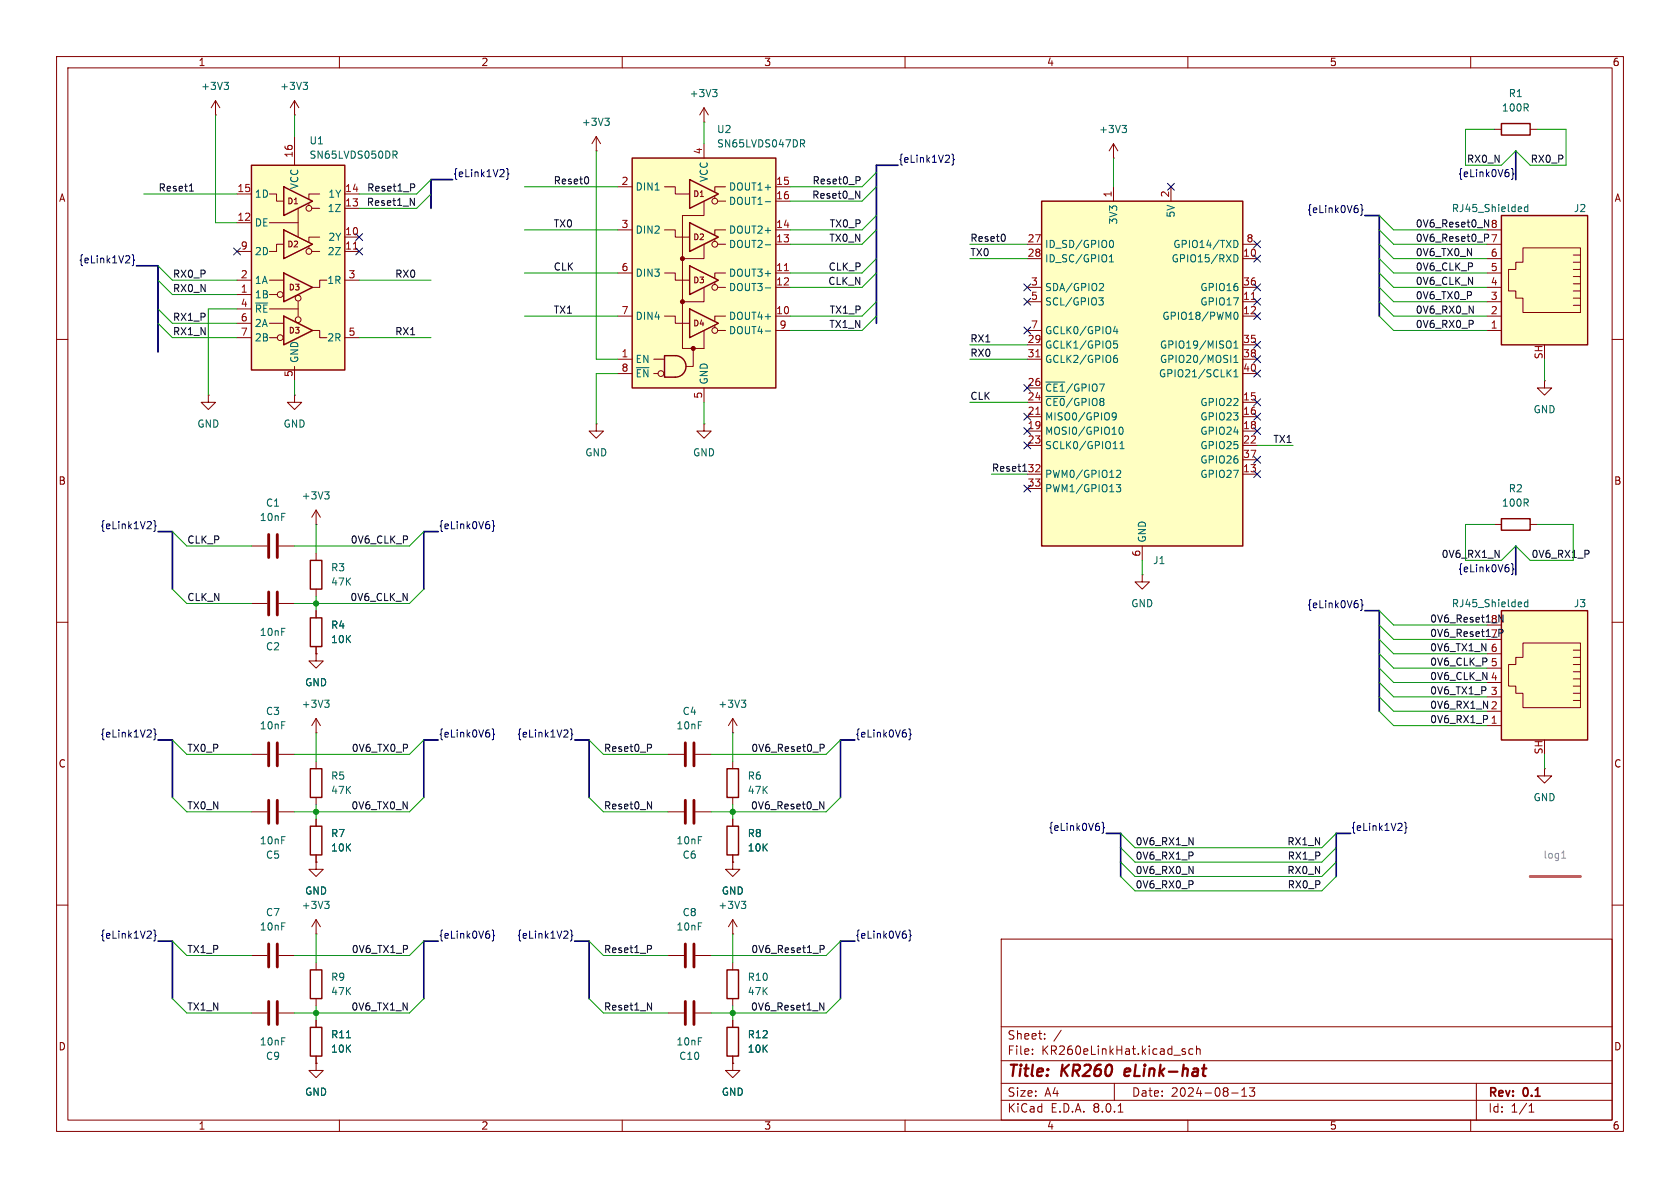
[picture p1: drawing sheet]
<svg xmlns="http://www.w3.org/2000/svg" width="297mm" height="210mm" viewBox="0 0 297 210" stroke-linecap="round" stroke-linejoin="round" font-family="sans-serif">
<g fill="none" stroke="#840000" stroke-width=".18">
<path d="M10 10h277v190h-277zM12 12h273v186h-273zM60 10v2M110 10v2M160 10v2M210 10v2M260 10v2M10 60h2M285 60h2M10 110h2M285 110h2M129.5 134.6v1.3"/>
<path d="M10 160h2M129.5 141v1.2M285 160h2M177 166h108v32h-108zM60 198v2M110 198v2M160 198v2M177 194.5h108M177 191.5h108M177 187.5h108M177 181.5h108M182.5 186.3v.1"/>
<path d="M182.5 185.5v.1M184.7 183.6v.1M184.7 182.8v.1M187.6 182.1l-1.3 2M197 191.5v3M197.7 196.6h.8M209.2 185.9l.3 .1 .1 .2-.2 .2h-.3M209.2 185.4l.3 .1M210 198v2M210.9 185.5l-.4-.1-.3 .3v.4l.1 .2h.6M211.5 185.5l.2-.1 .4 .1 .1 .9M211.5 184.9v1.5"/>
<path d="M217.7 193.2h1.2M219.5 193.8h.9M219.5 192.7l.5-.4v1.5M220.9 192.3h.9l-.5 .6 .4 .1v.7l-.2 .1h-.4l-.2-.1M260 198v2M261 191.5v6.5M270.3 196.6h.9M270.3 195.5l.4-.4v1.5"/>
</g>
<path d="M199 189l-.2 .9 .2 .3M199.8 189.4l-1 .1" fill="none" stroke="#840000" stroke-width=".4"/>
<path d="M128.5 135.9h2.1v5.1h-2.1z" fill="none" stroke="#840000" stroke-width=".25"/>
<path d="M265.4 108h15.3v22.8h-15.3z" fill="#ffffc2"/>
<g fill="none" stroke="#840000" stroke-width=".18">
<path d="M273 67.3v1.3h-1.2l1.2 1.3 1.3-1.3h-1.3M273 67.3h.1M44.4 106.7h2.8M49.3 106.7h2.8M55.9 108v1.2M55.9 114.3v1.3M262.9 118.1h2.5M262.9 115.6h2.5M262.9 113h2.5M262.9 110.5h2.5M269.2 113.7h10.2v11.4h-10.2v-2.5h-1.2v-1.3h-1.3v-3.8h1.3v-1.3h1.2zM278.1 118.7h1.3"/>
<path d="M278.1 117.5h1.3M278.1 116.2h1.3M278.1 114.9h1.3M262.9 128.3h2.5M262.9 125.7h2.5M262.9 123.2h2.5M262.9 120.7h2.5M273 135.9v1.3h-1.2l1.2 1.2 1.3-1.2h-1.3M273 135.9h.1M278.1 123.8h1.3M278.1 122.6h1.3M278.1 121.3h1.3"/>
<path d="M278.1 120h1.3M129.5 144.8v1.3M129.5 151.1v1.3M129.5 165.1h.1M129.5 162.6v2.5M129.5 162.6l-.7 1.2M129.5 162.6l.8 1.2"/>
</g>
<path d="M54.9 109.2h2v5.1h-2zM265.4 108h15.3v22.8h-15.3zM128.5 146.1h2.1v5h-2.1z" fill="none" stroke="#840000" stroke-width=".25"/>
<path d="M270.1 106v1.3M270.1 106.5l-.4-.1-.2 .3 .1 .5h.5M131.1 159.3h.7l-.4 .5M131.6 159.8l.2 .3v.3l-.2 .2" fill="none" stroke="#006464" stroke-width=".18"/>
<path d="M270.5 154.9h8.9" fill="none" stroke="#a1a1a1" stroke-width=".18"/>
<path d="M276.1 151.7h.7M276.3 150.6l.1-.2v1.3" fill="none" stroke="#989898" stroke-width=".18"/>
<path d="M270.5 154.9h8.9" fill="none" stroke="#e65255" stroke-width=".46"/>
<path d="M47.5 104.6v4.1M49 104.6v4.1" fill="none" stroke="#840000" stroke-width=".51"/>
<path d="M265.4 38.1h15.3v22.9h-15.3z" fill="#ffffc2"/>
<g fill="none" stroke="#840000" stroke-width=".18">
<path d="M264.2 22.9h1.2M270.5 22.9h1.3M262.9 58.4h2.5M262.9 55.9h2.5M262.9 53.3h2.5M262.9 50.8h2.5M262.9 48.3h2.5M262.9 45.7h2.5M262.9 43.2h2.5M262.9 40.6h2.5M269.2 43.8h10.2v11.4h-10.2v-2.5h-1.2v-1.3h-1.3v-3.8h1.3v-1.2h1.2zM278.1 54h1.3"/>
<path d="M278.1 52.7h1.3M278.1 51.4h1.3M278.1 50.2h1.3M278.1 48.9h1.3M278.1 47.6h1.3M278.1 46.4h1.3M278.1 45.1h1.3M264.2 92.7h1.2M270.5 92.7h1.3M55.9 115.6v1.2h-1.3l1.3 1.3 1.2-1.3h-1.2M55.9 115.6h.1M129.5 129.5h.1"/>
<path d="M129.5 127v2.5M129.5 127l-.7 1.3M129.5 127l.8 1.3M118.1 143.5h2.8M122.9 143.5h2.8M129.5 152.4v1.3h-1.2l1.2 1.2 1.3-1.2h-1.3M129.5 152.4h.1M118.1 179.1h2.8M118.1 168.9h2.8M122.9 179.1h2.8M122.9 168.9h2.8M129.5 170.2v1.3"/>
<path d="M129.5 176.5v1.3M129.5 188v1.2h-1.2l1.2 1.3 1.3-1.3h-1.3M129.5 188h.1M129.5 180.3v1.3M129.5 186.7v1.3"/>
</g>
<path d="M265.4 38.1h15.3v22.9h-15.3zM265.4 21.8h5.1v2.1h-5.1zM265.4 91.7h5.1v2h-5.1zM128.5 171.5h2.1v5h-2.1zM128.5 181.6h2.1v5.1h-2.1z" fill="none" stroke="#840000" stroke-width=".25"/>
<path d="M270.1 36.1v1.3M270.1 36.6h-.4l-.2 .2 .1 .5h.5M131.1 123.8h.7l-.4 .5M131.6 124.3l.2 .2v.3l-.2 .2" fill="none" stroke="#006464" stroke-width=".18"/>
<path d="M121.2 141.5v4M122.7 141.5v4M121.2 166.9v4M121.2 177v4.1M122.7 166.9v4M122.7 177v4.1" fill="none" stroke="#840000" stroke-width=".51"/>
<path d="M44.4 29.2h16.6v36.2h-16.6z" fill="#ffffc2"/>
<g fill="none" stroke="#840000" stroke-width=".18">
<path d="M38.1 17.8l-.8 1.3M38.1 17.8v2.5M38.1 17.8l.8 1.3M52.1 17.8v2.5M52.1 17.8l-.8 1.3M52.1 17.8l.7 1.3M124.5 19.1l-.8 1.2M124.5 19.1v2.5M124.5 19.1l.7 1.2M38.1 20.3h.1M41.9 39.4h2.5M41.9 34.3h2.5"/>
<path d="M47.6 34.3h1.3v1.3h1.3M47.6 39.4h5.1M52.1 20.3h.1M52.1 24.1v5.1M52.7 36.8v5.1M54.6 35.9v.4M55.1 36.8h1.4M56.5 34.3h-1.9v.9M61 36.8h2.5M61 34.3h2.5M105.4 26.7h.1M105.4 24.1l-.8 1.3"/>
<path d="M105.4 24.1v2.6M105.4 24.1l.8 1.3M124.5 21.6h.1M41.9 54.6h2.5M41.9 59.7h2.5M41.9 52.1h2.5M41.9 44.5h2.5M41.9 49.5h2.5M41.9 57.2h2.5M47.6 57.2h2.6M47.6 49.5h2.6M47.6 54.6h5.1"/>
<path d="M47.6 59.7h1.4M47.6 52.1h1.4M50.2 43.2h-1.3v1.3h-1.3M52.7 53.3v2.6M54.6 43.6v.3M55.1 44.5h1.4M55.2 58.4h1.3v1.3h1.3M56.5 41.9h-1.9v.9M57.8 49.5h-1.3v1.3h-1.3M61 59.7h2.5M61 44.5h2.5M61 41.9h2.5"/>
<path d="M61 49.5h2.5M36.8 69.9v1.2h1.3l-1.3 1.3-1.2-1.3h1.2M36.8 69.9h.1M52.1 69.9v1.2h1.2l-1.2 1.3-1.3-1.3h1.3M52.1 69.9h.1M52.1 64.8v2.5M44.4 96.5h2.8M49.3 96.5h2.8M55.9 92.7h.1M55.9 90.2l-.8 1.2M55.9 90.2v2.5M55.9 97.8v1.3"/>
<path d="M55.9 90.2l.7 1.2M55.9 104.1v1.3M118.1 133.4h2.8M122.9 133.4h2.8"/>
<circle cx="54.6" cy="36.8" r=".51"/>
<circle cx="49.5" cy="52.1" r=".51"/>
<circle cx="49.5" cy="59.7" r=".51"/>
<circle cx="52.7" cy="56.5" r=".51"/>
<circle cx="52.7" cy="52.7" r=".51"/>
<circle cx="54.6" cy="44.5" r=".51"/>
</g>
<path d="M44.4 29.2h16.6v36.2h-16.6zM50.2 33l5 2.6-5 2.5zM50.2 55.9l5 2.5-5 2.6zM50.2 48.3l5 2.5-5 2.5zM50.2 40.6l5 2.6-5 2.5zM54.9 99.1h2v5h-2z" fill="none" stroke="#840000" stroke-width=".25"/>
<path d="M62.5 44h.7" fill="none" stroke="#a90000" stroke-width=".18"/>
<g fill="none" stroke="#006464" stroke-width=".18">
<path d="M39.6 14.5h.8l-.4 .5M40.2 15l.2 .3v.3l-.2 .2M53.6 14.5h.8l-.5 .5M54.1 15l.3 .3v.3l-.3 .2M126 15.8h.8l-.5 .5M126.5 16.3l.3 .2v.3l-.3 .3M69.5 26.7h.5l.2 .2-.1 .4-.6 .1M69.8 27.4l.4 .6M106.9 20.9h.8l-.4 .5M107.5 21.4l.2 .2v.3l-.2 .3M45.2 53.6h2.2M57.4 86.9h.8l-.4 .5"/>
<path d="M57.9 87.4l.3 .3v.3l-.3 .2"/>
</g>
<path d="M47.5 94.5v4.1M49 94.5v4.1M121.2 131.3v4.1M122.7 131.3v4.1" fill="none" stroke="#840000" stroke-width=".51"/>
<path d="M111.8 27.9h25.4v40.7h-25.4z" fill="#ffffc2"/>
<g fill="none" stroke="#840000" stroke-width=".18">
<path d="M109.2 33h2.6M117.5 33h1.9v1.3h2.5M124.5 35.6v2.5h-3.9v23.5h3.9v-3.2M124.5 25.4v2.5M126.4 34.7v.4M126.9 35.6h1.4M128.3 33h-1.9v.9M137.2 35.6h2.5M137.2 33h2.5M196.8 27.9h.1M196.8 25.4l-.7 1.3M196.8 25.4v2.5"/>
<path d="M196.8 25.4l.8 1.3M109.2 55.9h2.6M109.2 48.3h2.6M109.2 40.6h2.6M117.5 55.9h1.9v1.3h2.5M117.5 48.3h1.9v1.2h2.5M117.5 40.6h1.9v1.3h2.5M124.5 50.8v2.5h-3.9M124.5 43.2v2.5h-3.9M126.4 42.3v.4M126.4 49.9v.4M126.4 57.5v.4"/>
<path d="M126.9 58.4h1.4M126.9 50.8h1.4M126.9 43.2h1.4M128.3 48.3h-1.9v.8M128.3 55.9h-1.9v.9M128.3 40.6h-1.9v.9M137.2 58.4h2.5M137.2 50.8h2.5M137.2 43.2h2.5M137.2 55.9h2.5M137.2 48.3h2.5M137.2 40.6h2.5"/>
<path d="M105.4 74.9v1.3h-1.3l1.3 1.3 1.3-1.3h-1.3M105.4 74.9h.1M109.2 63.5h2.6M109.2 66h2.6M115.6 63.5h1.9M122.6 61.6v3.2h-1.3M124.5 74.9v1.3h-1.3l1.3 1.3 1.2-1.3h-1.2M124.5 74.9h.1M124.5 68.6v2.5M44.4 133.4h2.8M49.3 133.4h2.8M55.9 129.5h.1"/>
<path d="M55.9 127v2.5M55.9 134.6v1.3M55.9 127l-.8 1.3M55.9 127l.7 1.3M44.4 143.5h2.8M49.3 143.5h2.8M55.9 141v1.2M44.4 168.9h2.8M44.4 179.1h2.8M49.3 168.9h2.8M49.3 179.1h2.8M55.9 170.2v1.3"/>
<path d="M55.9 176.5v1.3M55.9 188v1.2h-1.3l1.3 1.3 1.2-1.3h-1.2M55.9 188h.1M55.9 180.3v1.3M55.9 186.7v1.3"/>
<circle cx="126.4" cy="35.6" r=".51"/>
<circle cx="126.4" cy="43.2" r=".51"/>
<circle cx="126.4" cy="50.8" r=".51"/>
<circle cx="126.4" cy="58.4" r=".51"/>
</g>
<path d="M111.8 27.9h25.4v40.7h-25.4zM121.9 39.4l5.1 2.5-5.1 2.6zM121.9 31.8l5.1 2.5-5.1 2.5zM121.9 54.6l5.1 2.6-5.1 2.5zM121.9 47l5.1 2.5-5.1 2.6zM117.5 62.9h1.9a1.91 1.91 0 0 1 1.9 1.9 1.91 1.91 0 0 1-1.9 1.9h-1.9zM54.9 135.9h2v5.1h-2zM54.9 171.5h2v5h-2zM54.9 181.6h2v5.1h-2z" fill="none" stroke="#840000" stroke-width=".25"/>
<g fill="#840000" stroke="#840000" stroke-width=".18">
<circle cx="120.6" cy="53.3" r=".36"/>
<circle cx="120.6" cy="45.7" r=".36"/>
<circle cx="122.6" cy="61.6" r=".36"/>
</g>
<path d="M138.7 47.8h.7" fill="none" stroke="#a90000" stroke-width=".18"/>
<path d="M135.3 35.7h.9M141.5 24.7h.5l.2 .3-.1 .3-.6 .1M141.8 25.4l.4 .6M198.4 22.2h.7l-.4 .5M198.9 22.7l.2 .2v.3l-.2 .2M135.3 50.9h.9M135.3 43.3h.9M135.3 58.5h.9M112.5 65h2.2M57.4 123.8h.8l-.4 .5M57.9 124.3l.3 .2v.3l-.3 .2M61.3 183.5h.7" fill="none" stroke="#006464" stroke-width=".18"/>
<path d="M47.5 131.3v4.1M49 131.3v4.1M47.5 141.5v4M49 141.5v4M47.5 166.9v4M47.5 177v4.1M49 166.9v4M49 177v4.1" fill="none" stroke="#840000" stroke-width=".51"/>
<path d="M184.1 35.6h35.6v60.9h-35.6z" fill="#ffffc2"/>
<path d="M184.1 35.6h35.6v60.9h-35.6zM54.9 146.1h2v5h-2z" fill="none" stroke="#840000" stroke-width=".25"/>
<g fill="none" stroke="#840000" stroke-width=".18">
<path d="M196.8 33v2.6M207 33v2.6M181.6 45.7h2.5M181.6 53.3h2.5M181.6 43.2h2.5M181.6 50.8h2.5M181.6 58.4h2.5M219.7 45.7h2.5M219.7 53.3h2.5M219.7 55.9h2.5M219.7 43.2h2.5M219.7 50.8h2.5"/>
<path d="M181.6 71.1h2.5M181.6 73.7h2.5M181.6 76.2h2.5M181.6 78.7h2.5M181.6 68.6h2.5M181.6 61h2.5M181.6 63.5h2.5M219.7 71.1h2.5M219.7 73.7h2.5M219.7 76.2h2.5M219.7 78.7h2.5M219.7 61h2.5"/>
<path d="M219.7 63.5h2.5M219.7 66h2.5M181.6 83.8h2.5M181.6 86.4h2.5M201.9 96.5v2.6M219.7 83.8h2.5M219.7 81.3h2.5M55.9 115.6h.1M55.9 108v1.2M55.9 114.3v1.3M201.9 101.6v1.3h-1.2l1.2 1.2 1.3-1.2h-1.3M201.9 101.6h.1"/>
<path d="M55.9 152.4v1.3h-1.3l1.3 1.2 1.2-1.2h-1.2M55.9 152.4h.1M55.9 144.8v1.3M55.9 151.1v1.3M129.5 152.4h.1M129.5 144.8v1.3M129.5 151.1v1.3M55.9 165.1h.1M55.9 162.6v2.5M55.9 162.6l-.8 1.2M55.9 162.6l.7 1.2M55.9 188h.1"/>
<path d="M55.9 180.3v1.3M55.9 186.7v1.3M129.5 188h.1M129.5 180.3v1.3M129.5 186.7v1.3"/>
</g>
<g fill="none" stroke="#006464" stroke-width=".18">
<path d="M194.3 52.6h.7l-.4 .5 .4 .2v.4l-.2 .2h-.4M194.6 50.1l.4 .1 .1 .3-.8 .9h.8M196.1 46.3h.8M196.1 45.4l.4-.4v1.3M196.3 42.6l.1-.1a.68 .68 0 0 1 .5 .6 .68 .68 0 0 1-.5 .7l-.1-.1M197.2 57.7l-.3 .9h.7M197.5 58.2v.8M218.1 45a.64 .64 0 0 1 .8 .7 .64 .64 0 0 1-.8 .6M218.1 42.5a.64 .64 0 0 1 .8 .6 .64 .64 0 0 1-.8 .7M218.3 55.3l.1-.1a.68 .68 0 0 1 .5 .6 .68 .68 0 0 1-.5 .7 .84 .84 0 0 1-.1-1.2zM184.9 70.1h3.4M184.9 67.5h3.4"/>
<path d="M196.8 79.3h.7M196.9 63.5l.2-.2h.2l.3 .2v.3l-.3 .3-.3-.1-.1-.2M197.3 73.5l-.2 .3-.4-.1-.1-.2 .1-.5h.4l.2 .1a.84 .84 0 0 1-.3 1.1h-.3M197.5 62.8l-.4 .1-.2 .5M197.5 60.3h-.6v.6l.1-.1h.5l.1 .2-.1 .4-.2 .1-.4-.1M197.9 75.6l.2-.1a.68 .68 0 0 1 .5 .6 .68 .68 0 0 1-.5 .7l-.2-.1-.1-.4zM198 79.3h.7M198 78.4l.4-.4v1.3M217.1 65.9l.6 .7M217.6 60.5v.9M217.7 65.3l-.8 .8M218.1 63.2l.4-.4v1.3"/>
<path d="M218.1 61.5h.8M218.1 64.1h.8M218.1 60.6l.4-.3v1.2M218.1 65.7l.4-.4v1.3M218.1 66.6h.8M197.3 85.7h.8l-.4 .5 .4 .1v.5l-.2 .1h-.5M197.4 83.3l.5-.2 .2 .4-.8 .9h.8M57.4 159.3h.8l-.4 .5M57.9 159.8l.3 .3v.3l-.3 .2M61.3 183.5h.7"/>
</g>
<path d="M221.2 52.9h.7M183.1 73.2h.7M183.1 63.1h.7" fill="none" stroke="#a90000" stroke-width=".18"/>
<g fill="none" stroke="#0f0f0f" stroke-width=".18">
<path d="M33.5 33.8h.7M33.7 32.7l.1-.2v1.3M72.5 35l.8 1.3v-1.3M73.1 32.5l.2 .2v.4l-.2 .1M103.9 31.4l.2 .3-.2 .7M151.3 33.8l.7 1.2v-1.2M151.8 31.2l.3 .3-.1 .3-.2 .1M262.4 38.9l.8 1.2M177.6 41.5l.1 .4-.1 .6M262.4 41.4h.5M262.4 42.1h.5M180.8 83.3h.7"/>
<path d="M265 111.2h.5l.2 .3-.1 .4h-.6M265 108.7l.7 1.3v-1.3M114.9 131.6l.3 .2-.1 .3-.2 .1M145 131.6h.5l.2 .2-.1 .4h-.6M114.5 141.7l.7 1.3v-1.3M144.9 141.7l.7 1.3v-1.3M114.5 177.3l.7 1.3v-1.3M114.9 167.1l.3 .3-.1 .3-.2 .1M144.9 177.3l.7 1.3v-1.3M145 167.1h.5l.2 .3-.1 .3-.6 .1"/>
</g>
<g fill="none" stroke="#000084" stroke-width=".18">
<path d="M88.3 31.2h.8M89.1 30.1v.4M89.5 29.8l.3 .2v.6l.2 .2-.2 .1v.6l-.3 .2M167.1 28.7h.8M167.8 27.5v.5M168.3 27.2l.2 .2v.6l.2 .2-.2 .2v.6l-.2 .2M206.4 32.4l1.2 1.2M207.6 32.4l-1.2 1.2M240.1 36.9v.6M240.5 36.1l.3 .2v.6l.2 .2-.2 .2v.6l-.3 .2M266.7 30.6v.5M267.2 29.8l.2 .2v.6l.2 .2-.2 .1v.6l-.2 .2"/>
<path d="M22.2 46.5h.7M22.9 45.3v.5M23.4 45l.2 .2v.6l.2 .2-.2 .2v.6l-.2 .2M41.3 43.8l1.2 1.3M42.5 43.8l-1.2 1.3M62.9 43.8l1.2 1.3M62.9 41.3l1.2 1.2M64.1 43.8l-1.2 1.3M64.1 41.3l-1.2 1.2M181 50.2l1.2 1.2M181 52.7l1.2 1.2M181 57.8l1.2 1.2"/>
<path d="M182.2 57.8l-1.2 1.2M182.2 50.2l-1.2 1.2M182.2 52.7l-1.2 1.2M221.6 42.6l1.3 1.2M221.6 45.1l1.3 1.2M221.6 50.2l1.3 1.2M221.6 52.7l1.3 1.2M221.6 55.3l1.3 1.2M222.9 42.6l-1.3 1.2M222.9 45.1l-1.3 1.2M222.9 50.2l-1.3 1.2M222.9 52.7l-1.3 1.2"/>
<path d="M222.9 55.3l-1.3 1.2M181 75.6l1.2 1.2M181 78.1l1.2 1.2M181 73.1l1.2 1.2M181 68l1.2 1.2M182.2 75.6l-1.2 1.2M182.2 78.1l-1.2 1.2M182.2 73.1l-1.2 1.2M182.2 68l-1.2 1.2M221.6 73.1l1.3 1.2M221.6 70.5l1.3 1.2M221.6 75.6l1.3 1.2"/>
<path d="M221.6 60.4l1.3 1.2M221.6 62.9l1.3 1.2M221.6 65.4l1.3 1.2M222.9 73.1l-1.3 1.2M222.9 70.5l-1.3 1.2M222.9 75.6l-1.3 1.2M222.9 60.4l-1.3 1.2M222.9 62.9l-1.3 1.2M222.9 65.4l-1.3 1.2M26 93.5h.8M26.7 92.3v.4M27.2 92l.2 .2v.6l.2 .2-.2 .2v.6l-.2 .2"/>
<path d="M86.5 92.8v.5M87 92l.2 .2v.6l.2 .2-.2 .2v.6l-.2 .2M181 85.8l1.2 1.2M182.2 85.8l-1.2 1.2M221.6 83.2l1.3 1.2M221.6 80.7l1.3 1.2M222.9 83.2l-1.3 1.2M222.9 80.7l-1.3 1.2M267.2 99.6l.2 .2v.6l.2 .2-.2 .2v.6l-.2 .2M240.1 106.8v.5M240.5 106l.3 .2v.6l.2 .2-.2 .1v.6l-.3 .2M266.7 100.4v.6"/>
<path d="M26 130.3h.8M26.7 129.1v.5M27.2 128.8l.2 .2v.6l.2 .2-.2 .2v.6l-.2 .2M86.5 129.6v.6M87 128.8l.2 .2v.6l.2 .2-.2 .2v.6l-.2 .2M99.6 130.3h.8M100.4 129.1v.5M100.8 128.8l.3 .2v.6l.2 .2-.2 .2v.6l-.3 .2M160.2 129.6v.6M160.7 128.8l.2 .2v.6l.2 .2-.2 .2v.6l-.2 .2M194.3 146.1v.6M194.8 145.4l.3 .1v.6l.1 .2-.1 .2v.6l-.3 .2"/>
<path d="M247.1 146.8h.8M247.8 145.7v.4M248.3 145.4l.2 .1v.6l.2 .2-.2 .2v.6l-.2 .2M26 165.9h.8M26.7 164.7v.4M27.2 164.4l.2 .2v.6l.2 .2-.2 .2v.6l-.2 .1M86.5 165.2v.5M87 164.4l.2 .2v.6l.2 .2-.2 .2v.6l-.2 .1M99.6 165.9h.8M100.4 164.7v.4M100.8 164.4l.3 .2v.6l.2 .2-.2 .2v.6l-.3 .1M160.2 165.2v.5"/>
<path d="M160.7 164.4l.2 .2v.6l.2 .2-.2 .2v.6l-.2 .1"/>
</g>
<g fill="none" stroke="#000084" stroke-width=".3">
<path d="M80 31.8h-3.8v5M158.7 29.2h-3.8v28M241.3 38.1h2.5v17.8M268 26.7v5.1M24.1 47h3.8v15.2M27.9 94h2.6v10.1M77.5 94h-2.6v10.1M268 96.5v5.1M241.3 108h2.5v17.7M27.9 130.8h2.6v10.2M77.5 130.8h-2.6v10.2M101.6 130.8h2.5v10.2"/>
<path d="M151.1 130.8h-2.5v10.2M195.6 147.3h2.5v7.6M238.8 147.3h-2.6v7.6M27.9 166.4h2.6v10.1M77.5 166.4h-2.6v10.1M101.6 166.4h2.5v10.1M151.1 166.4h-2.5v10.1"/>
</g>
<g fill="none" stroke="#009600" stroke-width=".18">
<path d="M25.4 34.3h16.5M38.1 20.3v19.1h3.8M52.1 20.3v3.8M76.2 34.3l-2.5 2.5h-10.2M76.2 31.8l-2.5 2.5h-10.2M92.7 33h16.5M105.4 26.7v36.8h3.8M124.5 21.6v3.8M154.9 38.1l-2.5 2.5h-12.7M154.9 30.5l-2.5 2.5h-12.7M154.9 33l-2.5 2.6h-12.7M196.8 27.9v5.1"/>
<path d="M243.8 38.1l2.6 2.5h16.5M264.2 22.9h-5.1v6.3h6.3l2.6-2.5 2.5 2.5h6.4v-6.3h-5.1M27.9 54.6l2.6 2.6h11.4M27.9 49.5l2.6 2.6h11.4M27.9 57.2l2.6 2.5h11.4M27.9 47l2.6 2.5h11.4M41.9 54.6h-5.1v15.3M63.5 59.7h12.7M63.5 49.5h12.7M92.7 48.3h16.5M92.7 55.9h16.5M92.7 40.6h16.5"/>
<path d="M154.9 45.7l-2.5 2.6h-12.7M154.9 55.9l-2.5 2.5h-12.7M154.9 53.3l-2.5 2.6h-12.7M154.9 48.3l-2.5 2.5h-12.7M154.9 40.6l-2.5 2.6h-12.7M171.4 45.7h10.2M171.4 43.2h10.2M243.8 45.7l2.6 2.6h16.5M243.8 55.9l2.6 2.5h16.5M243.8 53.3l2.6 2.6h16.5M243.8 48.3l2.6 2.5h16.5M243.8 43.2l2.6 2.5h16.5"/>
<path d="M243.8 40.6l2.6 2.6h16.5M243.8 50.8l2.6 2.5h16.5M52.1 67.3v2.6M109.2 66h-3.8v8.9M124.5 71.1v3.8M171.4 61h10.2M171.4 71.1h10.2M171.4 63.5h10.2M222.2 78.7h6.4M273 63.5v3.8M30.5 94l2.5 2.5h11.4M55.9 92.7v5.1"/>
<path d="M74.9 94l-2.5 2.5h-20.3M175.3 83.8h6.3M201.9 99.1v2.5M264.2 92.7h-5.1v6.4h6.3l2.6-2.6 2.5 2.6h7.6v-6.4h-6.3M30.5 104.1l2.5 2.6h11.4M55.9 105.4v2.6M74.9 104.1l-2.5 2.6h-20.3M243.8 108l2.6 2.5h16.5M243.8 110.5l2.6 2.5h16.5M243.8 115.6l2.6 2.5h16.5M243.8 118.1l2.6 2.6h16.5M243.8 113l2.6 2.6h16.5"/>
<path d="M30.5 130.8l2.5 2.6h11.4M55.9 129.5v5.1M74.9 130.8l-2.5 2.6h-20.3M104.1 130.8l2.6 2.6h11.4M129.5 129.5v5.1M148.6 130.8l-2.6 2.6h-20.3M243.8 123.2l2.6 2.5h16.5M243.8 125.7l2.6 2.6h16.5M243.8 120.7l2.6 2.5h16.5M273 133.4v2.5M30.5 141l2.5 2.5h11.4M55.9 142.2v2.6"/>
<path d="M74.9 141l-2.5 2.5h-20.3M104.1 141l2.6 2.5h11.4M129.5 142.2v2.6M148.6 141l-2.6 2.5h-20.3M198.1 152.4l2.6 2.5h33l2.5-2.5M198.1 154.9l2.6 2.6h33l2.5-2.6M198.1 147.3l2.6 2.6h33l2.5-2.6M198.1 149.9l2.6 2.5h33l2.5-2.5M30.5 176.5l2.5 2.6h11.4M30.5 166.4l2.5 2.5h11.4M55.9 165.1v5.1M55.9 177.8v2.5"/>
<path d="M74.9 176.5l-2.5 2.6h-20.3M74.9 166.4l-2.5 2.5h-20.3M104.1 176.5l2.6 2.6h11.4M104.1 166.4l2.6 2.5h11.4M129.5 165.1v5.1M129.5 177.8v2.5M148.6 176.5l-2.6 2.6h-20.3M148.6 166.4l-2.6 2.5h-20.3"/>
</g>
<g fill="#009600" stroke="#009600" stroke-width=".18">
<circle cx="55.9" cy="106.7" r=".46"/>
<circle cx="55.9" cy="143.5" r=".46"/>
<circle cx="129.5" cy="179.1" r=".46"/>
<circle cx="55.9" cy="179.1" r=".46"/>
<circle cx="129.5" cy="143.5" r=".46"/>
</g>
<g font-size="2.8" fill="#840000">
<text x="178" y="190.9">Title:</text>
<text x="187.7" y="190.9">KR260</text>
<text x="199.7" y="190.9">eLink-hat</text>
</g>
<g font-size="2.1" fill="#840000">
<text x="178" y="184">Sheet:</text>
<text x="178" y="186.7">File:</text>
<text x="184.1" y="186.7">KR260eLinkHat.kicad_sch</text>
<text x="178" y="196.9">KiCad</text>
<text x="178" y="194.1">Size:</text>
<text x="184.7" y="194.1">A4</text>
<text x="185.7" y="196.9">E.D.A.</text>
<text x="193.3" y="196.9">8.0.1</text>
<text x="200" y="194.1">Date:</text>
<text x="207" y="194.1">2024-08-13</text>
<text x="263" y="194.3">Rev:</text>
<text x="263" y="196.9">Id:</text>
<text x="267.1" y="196.9">1/1</text>
<text x="269.4" y="194.3">0.1</text>
</g>
<g font-size="1.8" fill="#840000">
<text x="35" y="11.9">1</text>
<text x="85" y="11.9">2</text>
<text x="135" y="11.9">3</text>
<text x="185" y="11.9">4</text>
<text x="235" y="11.9">5</text>
<text x="285" y="11.9">6</text>
<text x="10.3" y="35.9">A</text>
<text x="285.3" y="35.9">A</text>
<text x="10.3" y="85.9">B</text>
<text x="285.3" y="85.9">B</text>
<text x="10.3" y="135.9">C</text>
<text x="285.3" y="135.9">C</text>
<text x="10.3" y="185.9">D</text>
<text x="285.3" y="185.9">D</text>
<text x="35" y="199.9">1</text>
<text x="85" y="199.9">2</text>
<text x="135" y="199.9">3</text>
<text x="185" y="199.9">4</text>
<text x="235" y="199.9">5</text>
<text x="285" y="199.9">6</text>
</g>
<g font-size="1.8" fill="#006464">
<text x="35.5" y="16.1">+3V3</text>
<text x="49.4" y="16.1">+3V3</text>
<text x="121.8" y="17.4">+3V3</text>
<text x="266.6" y="17.4">R1</text>
<text x="102.8" y="22.5">+3V3</text>
<text x="126.7" y="23.7">U2</text>
<text x="194.2" y="23.7">+3V3</text>
<text x="265.4" y="19.9">100R</text>
<text x="54.6" y="28.3">SN65LVDS050DR</text>
<text x="54.6" y="25.7">U1</text>
<text x="126.7" y="26.3">SN65LVDS047DR</text>
<text x="45" y="35.2">1D</text>
<text x="52.9" y="33.5" transform="rotate(-90 52.9 33.5)">VCC</text>
<text x="58" y="35.2">1Y</text>
<text x="112.3" y="33.9">DIN1</text>
<text x="125.3" y="32.3" transform="rotate(-90 125.3 32.3)">VCC</text>
<text x="128.8" y="33.9">DOUT1+</text>
<text x="45" y="40.2">DE</text>
<text x="57.8" y="37.7">1Z</text>
<text x="112.3" y="41.5">DIN2</text>
<text x="128.8" y="41.5">DOUT2+</text>
<text x="128.8" y="36.4">DOUT1-</text>
<text x="197.7" y="39.8" transform="rotate(-90 197.7 39.8)">3V3</text>
<text x="207.9" y="38.6" transform="rotate(-90 207.9 38.6)">5V</text>
<text x="256.6" y="37.7">RJ45_Shielded</text>
<text x="278.1" y="37.7">J2</text>
<text x="45" y="45.3">2D</text>
<text x="57.8" y="45.3">2Z</text>
<text x="58" y="42.8">2Y</text>
<text x="128.8" y="44">DOUT2-</text>
<text x="184.7" y="44">ID_SD/GPIO0</text>
<text x="184.7" y="46.6">ID_SC/GPIO1</text>
<text x="207" y="46.6">GPIO15/RXD</text>
<text x="207.3" y="44">GPIO14/TXD</text>
<text x="45" y="52.9">1B</text>
<text x="45" y="50.4">1A</text>
<text x="57.8" y="50.4">1R</text>
<text x="112.3" y="49.1">DIN3</text>
<text x="128.8" y="49.1">DOUT3+</text>
<text x="128.8" y="51.7">DOUT3-</text>
<text x="184.7" y="51.7">SDA/GPIO2</text>
<text x="212.1" y="51.7">GPIO16</text>
<text x="45" y="55.5">~{RE}</text>
<text x="45" y="58">2A</text>
<text x="112.3" y="56.7">DIN4</text>
<text x="128.8" y="56.7">DOUT4+</text>
<text x="128.8" y="59.3">DOUT4-</text>
<text x="184.7" y="54.2">SCL/GPIO3</text>
<text x="184.7" y="59.3">GCLK0/GPIO4</text>
<text x="205.4" y="56.7">GPIO18/PWM0</text>
<text x="212.1" y="54.2">GPIO17</text>
<text x="45" y="60.6">2B</text>
<text x="52.9" y="64.3" transform="rotate(-90 52.9 64.3)">GND</text>
<text x="57.8" y="60.6">2R</text>
<text x="112.3" y="64.4">EN</text>
<text x="184.7" y="61.8">GCLK1/GPIO5</text>
<text x="184.7" y="64.4">GCLK2/GPIO6</text>
<text x="205" y="61.8">GPIO19/MISO1</text>
<text x="205" y="64.4">GPIO20/MOSI1</text>
<text x="112.3" y="66.9">~{EN}</text>
<text x="125.3" y="68.1" transform="rotate(-90 125.3 68.1)">GND</text>
<text x="184.7" y="72">~{CE0}/GPIO8</text>
<text x="184.7" y="69.4">~{CE1}/GPIO7</text>
<text x="204.8" y="66.9">GPIO21/SCLK1</text>
<text x="212.1" y="72">GPIO22</text>
<text x="34.8" y="75.8">GND</text>
<text x="50" y="75.8">GND</text>
<text x="184.7" y="77.1">MOSI0/GPIO10</text>
<text x="184.7" y="74.5">MISO0/GPIO9</text>
<text x="212.1" y="74.5">GPIO23</text>
<text x="212.1" y="77.1">GPIO24</text>
<text x="271" y="73.3">GND</text>
<text x="103.4" y="80.9">GND</text>
<text x="122.4" y="80.9">GND</text>
<text x="184.7" y="79.6">SCLK0/GPIO11</text>
<text x="212.1" y="79.6">GPIO25</text>
<text x="212.1" y="82.1">GPIO26</text>
<text x="46.9" y="89.8">C1</text>
<text x="53.2" y="88.5">+3V3</text>
<text x="184.7" y="84.7">PWM0/GPIO12</text>
<text x="184.7" y="87.2">PWM1/GPIO13</text>
<text x="212.1" y="84.7">GPIO27</text>
<text x="265.4" y="89.8">100R</text>
<text x="266.6" y="87.2">R2</text>
<text x="45.8" y="92.3">10nF</text>
<text x="58.4" y="101.2">R3</text>
<text x="202.8" y="96" transform="rotate(-90 202.8 96)">GND</text>
<text x="203.8" y="99.9">J1</text>
<text x="58.4" y="103.7">47K</text>
<text x="199.9" y="107.5">GND</text>
<text x="256.6" y="107.5">RJ45_Shielded</text>
<text x="278.1" y="107.5">J3</text>
<text x="45.8" y="112.6">10nF</text>
<text x="58.4" y="111.4">R4</text>
<text x="58.4" y="113.9">10K</text>
<text x="46.9" y="115.2">C2</text>
<text x="53.2" y="125.3">+3V3</text>
<text x="53.8" y="121.5">GND</text>
<text x="126.9" y="125.3">+3V3</text>
<text x="45.8" y="129.1">10nF</text>
<text x="46.9" y="126.6">C3</text>
<text x="119.5" y="129.1">10nF</text>
<text x="120.6" y="126.6">C4</text>
<text x="58.4" y="138">R5</text>
<text x="58.4" y="140.6">47K</text>
<text x="132.1" y="138">R6</text>
<text x="132.1" y="140.6">47K</text>
<text x="271" y="141.8">GND</text>
<text x="45.8" y="149.5">10nF</text>
<text x="58.4" y="148.2">R7</text>
<text x="119.5" y="149.5">10nF</text>
<text x="132.1" y="148.2">R8</text>
<text x="46.9" y="152">C5</text>
<text x="58.4" y="150.7">10K</text>
<text x="120.6" y="152">C6</text>
<text x="132.1" y="150.7">10K</text>
<text x="53.2" y="160.9">+3V3</text>
<text x="53.8" y="158.3">GND</text>
<text x="126.9" y="160.9">+3V3</text>
<text x="127.5" y="158.3">GND</text>
<text x="45.8" y="164.7">10nF</text>
<text x="46.9" y="162.2">C7</text>
<text x="119.5" y="164.7">10nF</text>
<text x="120.6" y="162.2">C8</text>
<text x="58.4" y="173.6">R9</text>
<text x="132.1" y="173.6">R10</text>
<text x="58.4" y="176.1">47K</text>
<text x="132.1" y="176.1">47K</text>
<text x="45.8" y="185">10nF</text>
<text x="58.4" y="183.7">R11</text>
<text x="119.5" y="185">10nF</text>
<text x="132.1" y="183.7">R12</text>
<text x="46.9" y="187.6">C9</text>
<text x="58.4" y="186.3">10K</text>
<text x="120" y="187.6">C10</text>
<text x="132.1" y="186.3">10K</text>
<text x="53.8" y="193.9">GND</text>
<text x="127.5" y="193.9">GND</text>
</g>
<g font-size="1.8" fill="#a90000">
<text x="51.8" y="28" transform="rotate(-90 51.8 28)">16</text>
<text x="124.2" y="27.4" transform="rotate(-90 124.2 27.4)">4</text>
<text x="41.9" y="34">15</text>
<text x="60.9" y="34">14</text>
<text x="109.8" y="32.8">2</text>
<text x="137.1" y="32.8">15</text>
<text x="137.1" y="35.3">16</text>
<text x="196.6" y="35" transform="rotate(-90 196.6 35)">1</text>
<text x="206.8" y="35" transform="rotate(-90 206.8 35)">2</text>
<text x="41.9" y="39.1">12</text>
<text x="60.9" y="41.7">10</text>
<text x="60.9" y="36.6">13</text>
<text x="109.8" y="40.4">3</text>
<text x="137.1" y="40.4">14</text>
<text x="42.5" y="44.2">9</text>
<text x="60.9" y="44.2">11</text>
<text x="137.1" y="42.9">13</text>
<text x="181.6" y="42.9">27</text>
<text x="181.6" y="45.5">28</text>
<text x="219.7" y="45.5">10</text>
<text x="220.3" y="42.9">8</text>
<text x="263.5" y="45.5">6</text>
<text x="42.5" y="51.8">1</text>
<text x="42.5" y="49.3">2</text>
<text x="61.5" y="49.3">3</text>
<text x="109.8" y="48">6</text>
<text x="137.1" y="48">11</text>
<text x="137.1" y="50.5">12</text>
<text x="182.2" y="50.5">3</text>
<text x="182.2" y="53.1">5</text>
<text x="219.7" y="53.1">11</text>
<text x="219.7" y="50.5">36</text>
<text x="263.5" y="53.1">3</text>
<text x="263.5" y="50.5">4</text>
<text x="263.5" y="48">5</text>
<text x="42.5" y="54.4">4</text>
<text x="42.5" y="56.9">6</text>
<text x="42.5" y="59.4">7</text>
<text x="61.5" y="59.4">5</text>
<text x="109.8" y="55.6">7</text>
<text x="137.1" y="55.6">10</text>
<text x="137.7" y="58.2">9</text>
<text x="182.2" y="58.2">7</text>
<text x="219.7" y="55.6">12</text>
<text x="263.5" y="58.2">1</text>
<text x="263.5" y="55.6">2</text>
<text x="109.8" y="63.2">1</text>
<text x="109.8" y="65.8">8</text>
<text x="181.6" y="60.7">29</text>
<text x="181.6" y="63.2">31</text>
<text x="219.7" y="60.7">35</text>
<text x="219.7" y="63.2">38</text>
<text x="219.7" y="65.8">40</text>
<text x="272.8" y="63.6" transform="rotate(-90 272.8 63.6)">SH</text>
<text x="51.8" y="66.7" transform="rotate(-90 51.8 66.7)">5</text>
<text x="124.2" y="70.6" transform="rotate(-90 124.2 70.6)">5</text>
<text x="181.6" y="70.9">24</text>
<text x="181.6" y="68.3">26</text>
<text x="219.7" y="70.9">15</text>
<text x="181.6" y="75.9">19</text>
<text x="181.6" y="73.4">21</text>
<text x="219.7" y="73.4">16</text>
<text x="219.7" y="75.9">18</text>
<text x="181.6" y="78.5">23</text>
<text x="219.7" y="83.6">13</text>
<text x="219.7" y="78.5">22</text>
<text x="219.7" y="81">37</text>
<text x="181.6" y="86.1">33</text>
<text x="201.7" y="98.5" transform="rotate(-90 201.7 98.5)">6</text>
<text x="272.8" y="133.5" transform="rotate(-90 272.8 133.5)">SH</text>
</g>
<g font-size="1.8" fill="#000084">
<text x="158.7" y="28.9">{eLink1V2}</text>
<text x="80" y="31.4">{eLink1V2}</text>
<text x="257.7" y="31.4">{eLink0V6}</text>
<text x="231" y="37.8">{eLink0V6}</text>
<text x="13.8" y="46.6">{eLink1V2}</text>
<text x="17.6" y="93.6">{eLink1V2}</text>
<text x="77.5" y="93.6">{eLink0V6}</text>
<text x="257.7" y="101.3">{eLink0V6}</text>
<text x="231" y="107.6">{eLink0V6}</text>
<text x="17.6" y="130.5">{eLink1V2}</text>
<text x="77.5" y="130.5">{eLink0V6}</text>
<text x="91.3" y="130.5">{eLink1V2}</text>
<text x="151.1" y="130.5">{eLink0V6}</text>
<text x="185.3" y="147">{eLink0V6}</text>
<text x="238.8" y="147">{eLink1V2}</text>
<text x="17.6" y="166">{eLink1V2}</text>
<text x="77.5" y="166">{eLink0V6}</text>
<text x="91.3" y="166">{eLink1V2}</text>
<text x="151.1" y="166">{eLink0V6}</text>
</g>
<g font-size="1.8" fill="#0f0f0f">
<text x="259.2" y="28.9">RX0_N</text>
<text x="270.5" y="28.9">RX0_P</text>
<text x="27.9" y="33.9">Reset1</text>
<text x="64.8" y="33.9">Reset1_P</text>
<text x="97.8" y="32.7">Reset0</text>
<text x="143.5" y="35.2">Reset0_N</text>
<text x="143.5" y="32.7">Reset0_P</text>
<text x="64.7" y="36.5">Reset1_N</text>
<text x="97.8" y="40.3">TX0</text>
<text x="146.6" y="40.3">TX0_P</text>
<text x="250.2" y="40.3">0V6_Reset0_N</text>
<text x="263.5" y="40.4">8</text>
<text x="97.8" y="47.9">CLK</text>
<text x="146.4" y="47.9">CLK_P</text>
<text x="146.5" y="42.8">TX0_N</text>
<text x="171.4" y="42.8">Reset0</text>
<text x="171.4" y="45.4">TX0</text>
<text x="250.2" y="42.8">0V6_Reset0_P</text>
<text x="250.2" y="45.4">0V6_TX0_N</text>
<text x="250.2" y="47.9">0V6_CLK_P</text>
<text x="263.5" y="42.9">7</text>
<text x="30.5" y="51.7">RX0_N</text>
<text x="30.5" y="49.2">RX0_P</text>
<text x="69.8" y="49.2">RX0</text>
<text x="146.3" y="50.5">CLK_N</text>
<text x="250.2" y="53">0V6_TX0_P</text>
<text x="250.2" y="50.5">0V6_CLK_N</text>
<text x="30.5" y="59.3">RX1_N</text>
<text x="30.5" y="56.8">RX1_P</text>
<text x="69.8" y="59.3">RX1</text>
<text x="97.8" y="55.5">TX1</text>
<text x="146.5" y="58.1">TX1_N</text>
<text x="146.6" y="55.5">TX1_P</text>
<text x="250.2" y="55.5">0V6_RX0_N</text>
<text x="250.2" y="58.1">0V6_RX0_P</text>
<text x="171.4" y="60.6">RX1</text>
<text x="171.4" y="63.2">RX0</text>
<text x="171.4" y="70.8">CLK</text>
<text x="175.3" y="83.5">Reset1</text>
<text x="181.6" y="83.6">32</text>
<text x="225" y="78.4">TX1</text>
<text x="33" y="96.2">CLK_P</text>
<text x="61.9" y="96.2">0V6_CLK_P</text>
<text x="254.8" y="98.7">0V6_RX1_N</text>
<text x="270.7" y="98.7">0V6_RX1_P</text>
<text x="33" y="106.3">CLK_N</text>
<text x="61.8" y="106.3">0V6_CLK_N</text>
<text x="252.7" y="112.7">0V6_Reset1_P</text>
<text x="252.7" y="110.1">0V6_Reset1_N</text>
<text x="263.5" y="112.8">7</text>
<text x="263.5" y="110.2">8</text>
<text x="252.7" y="115.2">0V6_TX1_N 6</text>
<text x="252.7" y="117.8">0V6_CLK_P 5</text>
<text x="252.7" y="125.4">0V6_RX1_N 2</text>
<text x="252.7" y="120.3">0V6_CLK_N 4</text>
<text x="252.7" y="122.8">0V6_TX1_P 3</text>
<text x="252.7" y="127.9">0V6_RX1_P 1</text>
<text x="33" y="133">TX0_P</text>
<text x="62.1" y="133">0V6_TX0_P</text>
<text x="106.7" y="133">Reset0_P</text>
<text x="132.7" y="133">0V6_Reset0_P</text>
<text x="33" y="143.2">TX0_N</text>
<text x="62" y="143.2">0V6_TX0_N</text>
<text x="106.7" y="143.2">Reset0_N</text>
<text x="132.7" y="143.2">0V6_Reset0_N</text>
<text x="200.7" y="149.5">0V6_RX1_N</text>
<text x="227.5" y="149.5">RX1_N</text>
<text x="200.7" y="152.1">0V6_RX1_P</text>
<text x="200.7" y="154.6">0V6_RX0_N</text>
<text x="227.5" y="154.6">RX0_N</text>
<text x="227.6" y="152.1">RX1_P</text>
<text x="200.7" y="157.1">0V6_RX0_P</text>
<text x="227.6" y="157.1">RX0_P</text>
<text x="33" y="168.6">TX1_P</text>
<text x="62.1" y="168.6">0V6_TX1_P</text>
<text x="106.7" y="168.6">Reset1_P</text>
<text x="132.7" y="168.6">0V6_Reset1_P</text>
<text x="33" y="178.7">TX1_N</text>
<text x="62" y="178.7">0V6_TX1_N</text>
<text x="106.7" y="178.7">Reset1_N</text>
<text x="132.7" y="178.7">0V6_Reset1_N</text>
</g>
<text font-size="1.8" fill="#989898" x="272.8" y="152">log1</text>
<g font-size="1.4" fill="#840000">
<text x="122.5" y="35">D1</text>
<text x="50.7" y="36.3">D1</text>
<text x="50.7" y="43.9">D2</text>
<text x="122.5" y="42.6">D2</text>
<text x="51" y="51.5">D3</text>
<text x="122.5" y="50.3">D3</text>
<text x="51" y="59.2">D3</text>
<text x="122.5" y="57.9">D4</text>
</g>
</svg>
